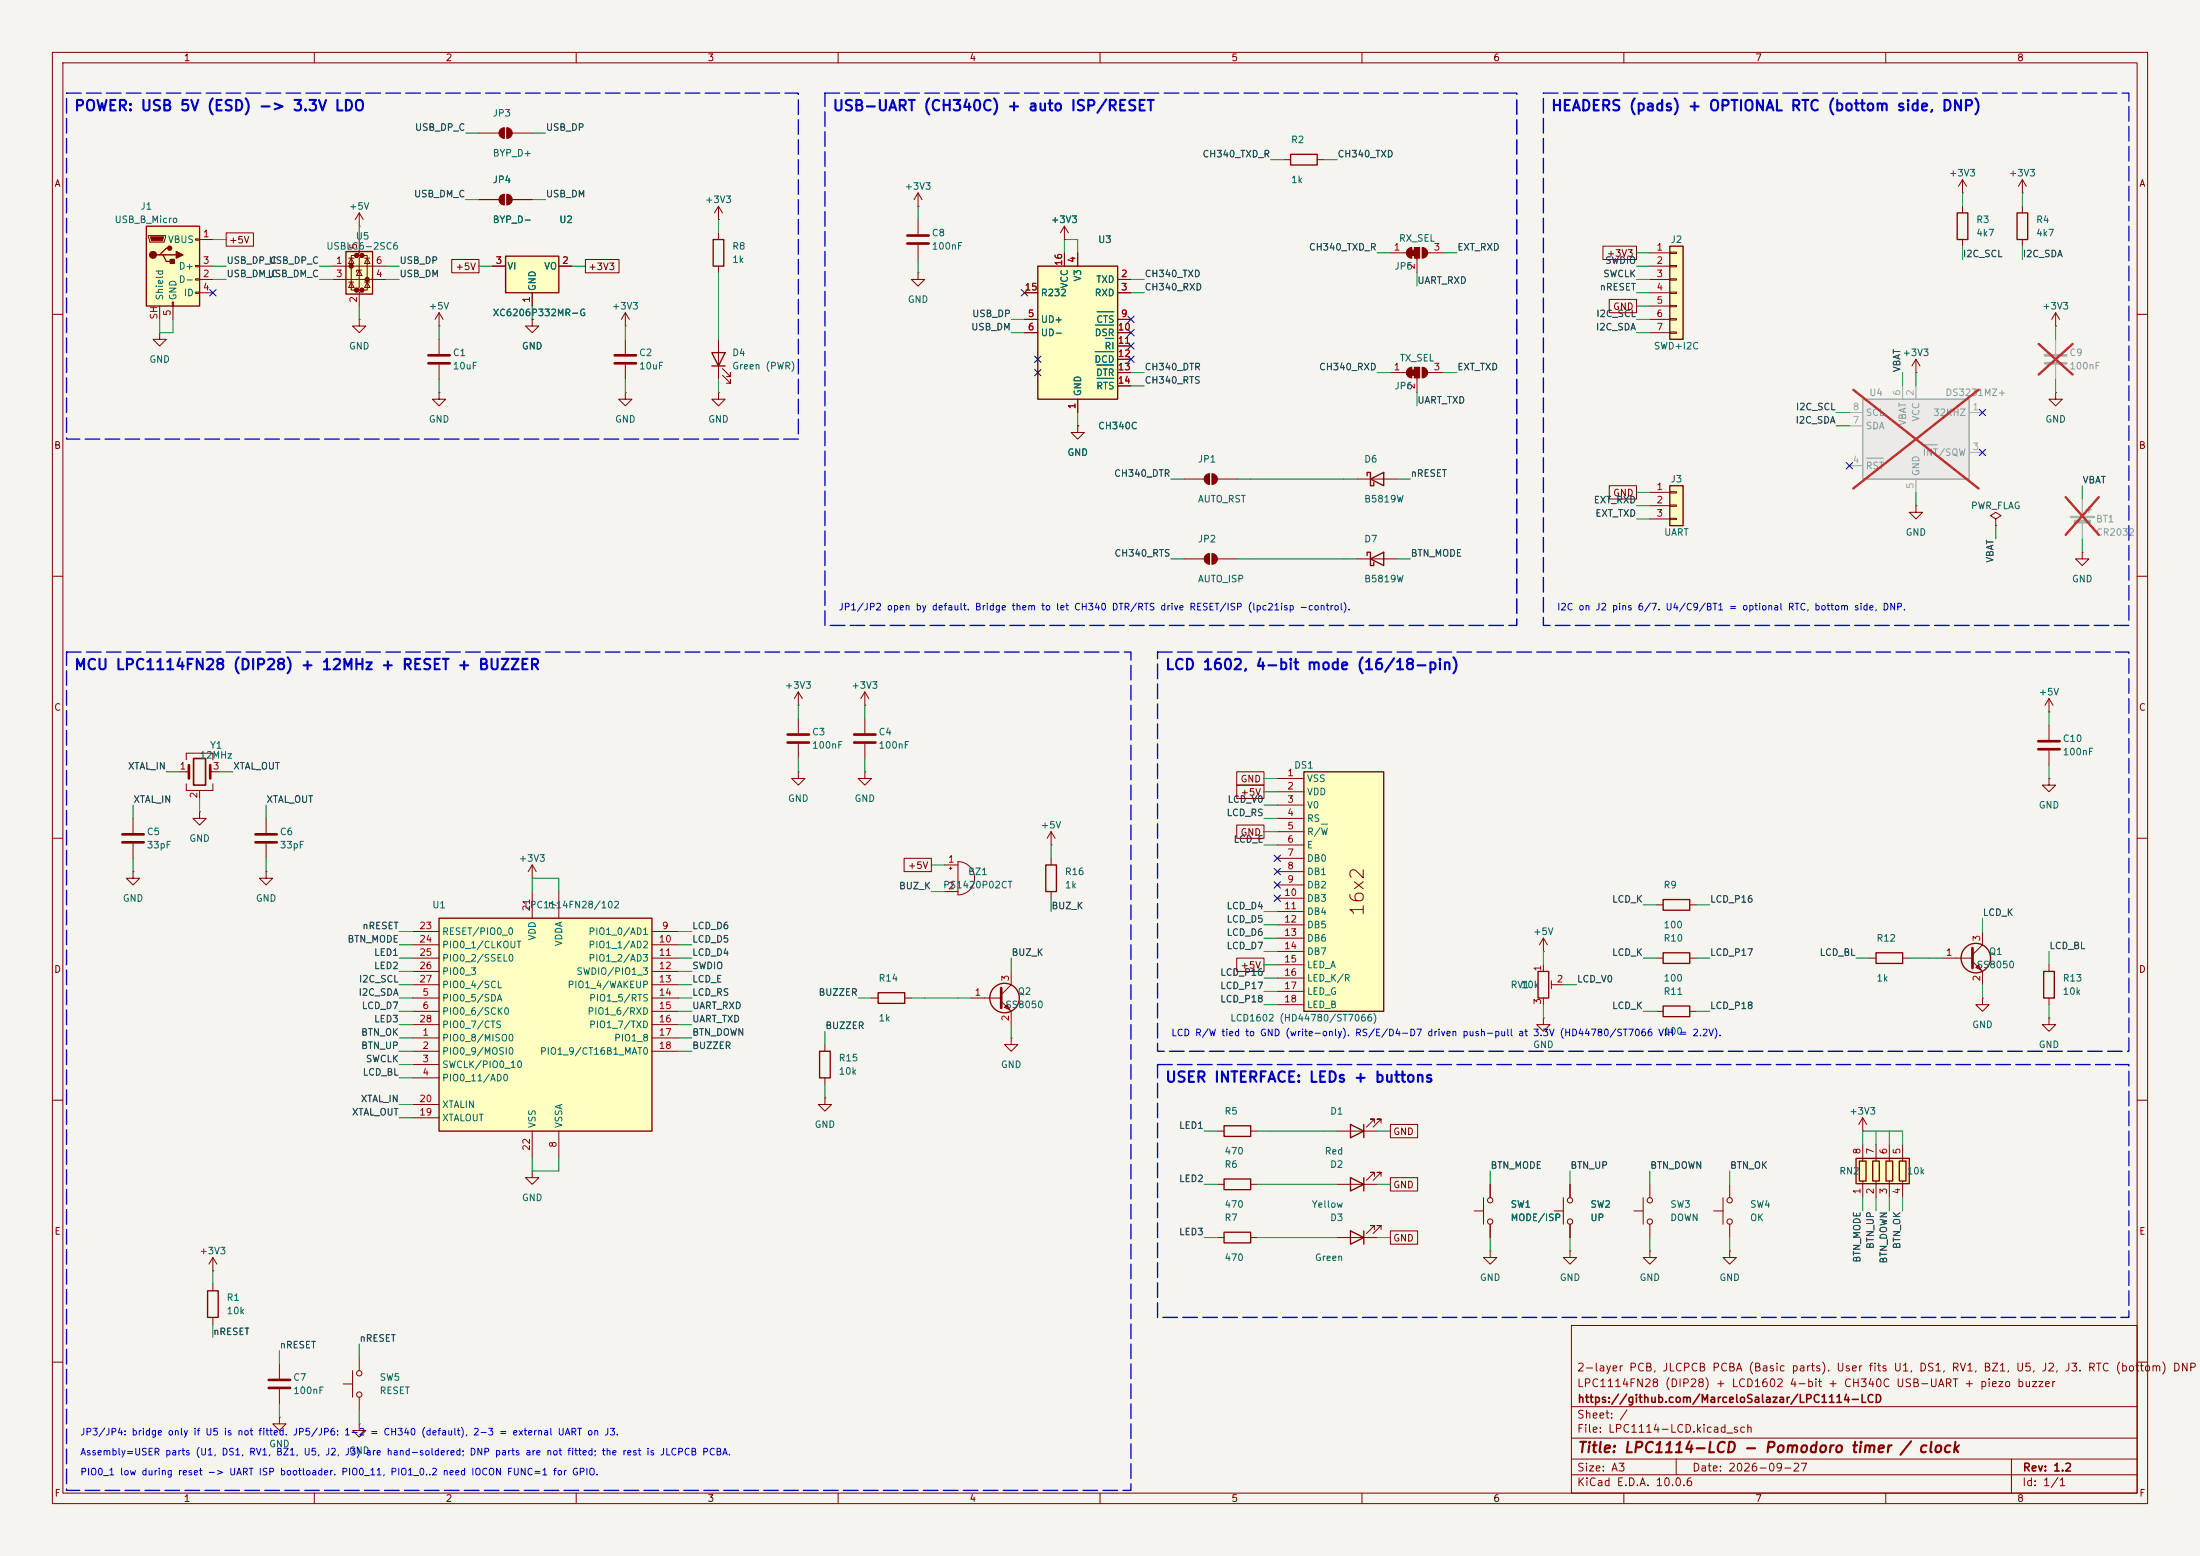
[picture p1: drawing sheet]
<svg xmlns="http://www.w3.org/2000/svg" width="420mm" height="297mm" viewBox="0 0 420 297" stroke-linecap="round" stroke-linejoin="round" font-family="sans-serif">
<path d="M0 0h420v297h-420z" fill="#f5f4ef" stroke="#f5f4ef" stroke-width=".19"/>
<g fill="none" stroke="#840000" stroke-width=".19">
<path d="M10 10h400v277h-400zM12 12h396v273h-396zM60 10v2M110 10v2M160 10v2M210 10v2M260 10v2M310 10v2M360 10v2M175.3 39.4h.1M175.3 36.8l-.8 1.3M175.3 36.8l.7 1.3"/>
<path d="M175.3 36.8v2.6M245.1 30.5h1.3M251.5 30.5h1.2M386.1 39.4v1.2M265.4 48.3h3.1M269.5 47.2v2.1M270.5 49.3v2.8M271.5 47.2v2.1M272.5 48.3h3.1M386.1 45.7v1.3M392.4 59.7l-.7 1.3M392.4 59.7l.8 1.3"/>
<path d="M392.4 59.7v2.5M10 60h2M265.4 71.1h3.1M269.5 70.1v2M270.5 72.1v2.8M271.5 70.1v2M272.5 71.1h3.1M392.4 62.2h.1M408 60h2M205.7 81.3v1.3h1.3l-1.3 1.2-1.2-1.2h1.2M205.7 81.3h.1M226.1 91.4h3.8"/>
<path d="M230.9 90.4v2.1M231.4 90.4v2.1M232.4 91.4h3.8M259.1 91.4h7.6M10 110h2M226.1 106.7h3.8M230.9 105.7v2M231.4 105.7v2M232.4 106.7h3.8M259.1 106.7h7.6M408 110h2M165.1 137.2v2.8"/>
<path d="M10 160h2M165.1 147.3v1.3h1.3l-1.3 1.3-1.3-1.3h1.3M165.1 147.3h.1M165.1 142v2.8M408 160h2M180.3 165.1h2.6M180.3 170.2h2.6M181.2 165.7h.5M181.5 165.5v.5M182.9 164.5a3.2 3.2 0 0 1 3.1 3.1 3.2 3.2 0 0 1-3.1 3.2zM157.5 199.4v1.3M166.4 190.5h1.2"/>
<path d="M172.7 190.5h1.3M185.4 190.5h5.7M191.1 191.1l1.9 1.9v2.6M193 198.1v1.3h1.3l-1.3 1.3-1.2-1.3h1.2M193 198.1h.1M193 185.4v2.6l-1.9 1.9M10 210h2M157.5 209.6v1.2h1.2l-1.2 1.3-1.3-1.3h1.3M157.5 209.6h.1M157.5 205.7v1.3M255.3 215.9h7.6M262.4 214.4v-.8h-.8h.8l-1.5 1.5"/>
<path d="M263.7 214.4v-.8h-.8h.8l-1.6 1.5M408 210h2M255.3 226.1h7.6M255.3 236.2h7.6M262.4 224.5v-.7h-.8h.8l-1.5 1.5M262.4 234.7v-.8h-.8h.8l-1.5 1.6M263.7 224.5v-.7h-.8h.8l-1.6 1.5M263.7 234.7v-.8h-.8h.8l-1.6 1.6M311.9 231.1h1.8M313.7 228.6v5.1M315 238.8v1.2h1.2l-1.2 1.3-1.3-1.3h1.3M315 238.8h.1"/>
<path d="M315 226.1v2.5M315 233.7v2.5M40.6 242.6h.1M40.6 240v2.6M40.6 245.1v1.3M40.6 251.5v1.2M40.6 240l-.7 1.3M40.6 240l.8 1.3M300 253h108v32h-108zM10 260h2M53.3 270.5v1.3h1.3l-1.3 1.2-1.2-1.2h1.2M53.3 270.5h.1"/>
<path d="M53.3 260.3v2.8M53.3 265.2v2.8M300 278.5h108M300 274.5h108M300 268.5h108M320 278.5v3M384 278.5v6.5M408 260h2M60 285v2M110 285v2M160 285v2M210 285v2"/>
<path d="M260 285v2M300 281.5h108M310 285v2M360 285v2"/>
<circle cx="315" cy="233.2" r=".51"/>
<circle cx="315" cy="229.1" r=".51"/>
</g>
<path d="M163.1 140.2h4M163.1 141.7h4M191.1 188.6v3.8M51.3 263.4h4.1M51.3 264.9h4.1" fill="none" stroke="#840000" stroke-width=".51"/>
<g fill="none" stroke="#840000" stroke-width=".25">
<path d="M246.4 29.5h5.1v2h-5.1zM385.1 40.6h2v5.1h-2zM261 90.8v-.6h.6v2.5h.7v-.6M261.6 91.4l2.6-1.2v2.5zM261 106v-.6h.6v2.6h.7v-.7M261.6 106.7l2.6-1.3v2.6zM167.6 189.5h5.1v2h-5.1zM156.5 200.7h2v5h-2zM257.8 214.6l2.5 1.3-2.5 1.3zM260.3 214.6v2.6M257.8 224.8l2.5 1.3-2.5 1.2zM257.8 234.9l2.5 1.3-2.5 1.3z"/>
<path d="M260.3 224.8v2.5M260.3 234.9v2.6M39.6 246.4h2.1v5.1h-2.1z"/>
<circle cx="191.8" cy="190.5" r="2.82"/>
</g>
<g fill="#840000" stroke="#840000" stroke-width=".19">
<path d="M191.8 192.3l.5-.5 .5 1z"/>
<path d="M230.2 106l.7-.3v2a1.02 1.02 0 0 1-.9-.6 1.02 1.02 0 0 1 .2-1.1z"/>
<path d="M231.4 105.7a1.02 1.02 0 0 1 1 1 1.02 1.02 0 0 1-1 1z"/>
<path d="M230.2 90.7l.7-.3v2.1a1.02 1.02 0 0 1-.9-.7 1.02 1.02 0 0 1 .2-1.1z"/>
<path d="M231.4 90.4a1.02 1.02 0 0 1 1 1 1.02 1.02 0 0 1-1 1.1z"/>
<path d="M269.5 70.6h.5v1h-.5z"/>
<path d="M268.8 70.4l.7-.3v2a1.02 1.02 0 0 1-.9-.6 1.02 1.02 0 0 1 .2-1.1z"/>
<path d="M270 70.1h1v2h-1z"/>
<path d="M271.5 70.1a1.02 1.02 0 0 1 1 1 1.02 1.02 0 0 1-1 1z"/>
<path d="M269.5 47.8h.5v1h-.5z"/>
<path d="M268.8 47.5l.7-.3v2.1a1.02 1.02 0 0 1-.9-.7 1.02 1.02 0 0 1 .2-1.1z"/>
<path d="M270 47.2h1v2.1h-1z"/>
<path d="M271.5 47.2a1.02 1.02 0 0 1 1 1.1 1.02 1.02 0 0 1-1 1z"/>
</g>
<path d="M248.9 147.3h15.3v45.7h-15.3z" fill="#ffffc2"/>
<path d="M248.9 147.3h15.3v45.7h-15.3zM233.7 214.9h5.1v2h-5.1zM233.7 235.2h5.1v2h-5.1zM233.7 225h5.1v2.1h-5.1z" fill="none" stroke="#840000" stroke-width=".25"/>
<g fill="none" stroke="#840000" stroke-width=".19">
<path d="M386.1 36.8h.1M386.1 34.3l-.8 1.3M386.1 34.3l.7 1.3M386.1 34.3v2.5M175.3 41.9v2.8M175.3 46.7v2.8M203.2 45.7h.1M203.2 43.2l-.8 1.3M203.2 43.2l.8 1.3M203.2 43.2v2.5M152.4 147.3v1.3h1.3l-1.3 1.3-1.3-1.3h1.3M152.4 147.3h.1"/>
<path d="M243.8 148.6h5.1M243.8 151.1h5.1M243.8 153.7h5.1M243.8 156.2h5.1M243.8 158.8h5.1M243.8 161.3h5.1M243.8 163.8h5.1M243.8 166.4h5.1M243.8 168.9h5.1M243.8 171.5h5.1M243.8 174h5.1M243.8 176.5h5.1"/>
<path d="M243.8 179.1h5.1M243.8 181.6h5.1M243.8 184.2h5.1M243.8 186.7h5.1M243.8 189.2h5.1M243.8 191.8h5.1M232.4 215.9h1.3M238.8 215.9h1.2M232.4 236.2h1.3M232.4 226.1h1.3M238.8 236.2h1.2M238.8 226.1h1.2"/>
<path d="M284.5 238.8v1.2h1.2l-1.2 1.3-1.3-1.3h1.3M284.5 238.8h.1M296.7 231.1h1.7M298.4 228.6v5.1M299.7 238.8v1.2h1.3l-1.3 1.3-1.3-1.3h1.3M299.7 238.8h.1M299.7 226.1v2.5M299.7 233.7v2.5M68.6 271.8v1.2h1.2l-1.2 1.3-1.3-1.3h1.3M68.6 271.8h.1"/>
<circle cx="299.7" cy="233.2" r=".51"/>
<circle cx="299.7" cy="229.1" r=".51"/>
</g>
<path d="M252.3 157.3h1.2" fill="none" stroke="#006464" stroke-width=".19"/>
<path d="M173.2 45h4.1M173.2 46.5h4.1" fill="none" stroke="#840000" stroke-width=".51"/>
<path d="M83.8 175.3h40.7v40.6h-40.7z" fill="#ffffc2"/>
<path d="M373.6 40.6h2.1v5.1h-2.1zM83.8 175.3h40.7v40.6h-40.7z" fill="none" stroke="#840000" stroke-width=".25"/>
<g fill="none" stroke="#840000" stroke-width=".19">
<path d="M374.6 39.4v1.2M374.6 45.7v1.3M365.8 96.5v1.3h1.2l-1.2 1.3-1.3-1.3h1.3M365.8 96.5h.1M78.7 177.8h5.1M101.6 170.2v5.1M106.7 170.2v5.1M124.5 177.8h5M78.7 198.1h5.1M78.7 190.5h5.1M78.7 193h5.1M78.7 180.3h5.1"/>
<path d="M78.7 182.9h5.1M78.7 185.4h5.1M78.7 188h5.1M78.7 195.6h5.1M124.5 198.1h5M124.5 190.5h5M124.5 193h5M124.5 180.3h5M124.5 182.9h5M124.5 185.4h5M124.5 188h5M124.5 195.6h5"/>
<path d="M78.7 200.7h5.1M78.7 203.2h5.1M78.7 205.7h5.1M78.7 213.4h5.1M78.7 210.8h5.1M101.6 215.9v5.1M106.7 215.9v5.1M124.5 200.7h5M68.6 259.1v2.5M65.5 264.2h1.8M67.3 261.6v5.1M68.6 266.7v2.5"/>
<circle cx="68.6" cy="266.2" r=".51"/>
<circle cx="68.6" cy="262.1" r=".51"/>
</g>
<path d="M318.8 92.7h2.5v7.6h-2.5z" fill="#ffffc2"/>
<g fill="none" stroke="#840000" stroke-width=".25">
<path d="M136.1 45.7h2.1v5.1h-2.1zM318.8 92.7h2.5v7.6h-2.5zM317.5 171.7h5.1v2h-5.1zM358.1 181.9h5.1v2h-5.1zM390.1 185.4h2.1v5.1h-2.1z"/>
<circle cx="377.2" cy="182.9" r="2.82"/>
</g>
<g fill="none" stroke="#840000" stroke-width=".19">
<path d="M137.2 39.4v2.5M137.2 39.4l-.8 1.2M137.2 39.4l.7 1.2M374.6 36.8h.1M374.6 34.3l-.7 1.3M374.6 34.3l.8 1.3M374.6 34.3v2.5M137.2 41.9h.1M137.2 44.5v1.2M137.2 50.8v1.3M175.3 52.1v1.2h1.2l-1.2 1.3-1.3-1.3h1.3M175.3 52.1h.1"/>
<path d="M365.8 71.1h.1M365.8 68.6l-.8 1.3M365.8 68.6l.7 1.3M365.8 68.6v2.5M315 94h3.8M315 96.5h3.8M315 99.1h3.8M318.8 93.9h1.2v.2h-1.2zM318.8 96.4h1.2v.2h-1.2zM318.8 98.9h1.2v.3h-1.2zM391.2 135.9h.1M391.2 133.4v2.5"/>
<path d="M391.2 133.4l-.8 1.2M391.2 133.4l.7 1.2M391.2 148.6v1.3h1.2l-1.2 1.2-1.3-1.2h1.3M391.2 148.6h.1M316.2 172.7h1.3M322.6 172.7h1.2M378.5 177.8v2.5l-1.9 1.9M356.9 182.9h1.2M363.2 182.9h1.3M370.8 182.9h5.8M376.6 183.5l1.9 1.9v2.6M391.2 184.2v1.2"/>
<path d="M391.2 190.5v1.3M101.6 223.5v1.3h1.3l-1.3 1.3-1.3-1.3h1.3M101.6 223.5h.1"/>
</g>
<path d="M376.6 181v3.8" fill="none" stroke="#840000" stroke-width=".51"/>
<path d="M377.2 184.7l.5-.5 .5 1z" fill="#840000" stroke="#840000" stroke-width=".19"/>
<path d="M318.8 47h2.5v17.8h-2.5z" fill="#ffffc2"/>
<path d="M318.8 47h2.5v17.8h-2.5z" fill="none" stroke="#840000" stroke-width=".25"/>
<g fill="none" stroke="#840000" stroke-width=".19">
<path d="M68.6 43.2h.1M68.6 40.6l-.8 1.3M68.6 40.6l.7 1.3M68.6 40.6v2.6M83.8 59.7v2.5M83.8 59.7l-.7 1.3M83.8 59.7l.8 1.3M315 48.3h3.8M315 50.8h3.8M315 53.3h3.8M315 55.9h3.8M315 58.4h3.8"/>
<path d="M318.8 48.1h1.2v.3h-1.2zM318.8 50.7h1.2v.2h-1.2zM318.8 53.2h1.2v.3h-1.2zM318.8 55.8h1.2v.2h-1.2zM318.8 58.3h1.2v.2h-1.2zM68.6 61v1.2h1.2l-1.2 1.3-1.3-1.3h1.3M68.6 61h.1M83.8 62.2h.1M83.8 64.8v2.8M83.8 69.6v2.8M315 61h3.8M315 63.5h3.8"/>
<path d="M318.8 60.8h1.2v.3h-1.2zM318.8 63.4h1.2v.2h-1.2zM381 99.1l1-.7-1-.6-1 .6 1 .7v1.2M381 100.3h.1M397.5 105.4v1.3h1.3l-1.3 1.3-1.3-1.3h1.3M397.5 105.4h.1M391.2 138.4v2.8M25.4 156.2v2.8M34.3 147.3h1.8M35.6 145v-1.2h5v1.2M35.6 149.6v1.3h5v-1.3M38.1 154.9v1.3h1.3l-1.3 1.3-1.3-1.3h1.3"/>
<path d="M38.1 154.9h.1M38.1 150.9v1.5M40.1 147.3h1.8M391.2 143.3v2.8M25.4 161v2.8M101.6 167.6h.1M101.6 165.1l-.8 1.3M101.6 165.1l.8 1.3M101.6 165.1v2.5M330.2 238.8v1.2h1.3l-1.3 1.3-1.3-1.3h1.3M330.2 238.8h.1"/>
</g>
<path d="M81.8 67.8h4.1M81.8 69.3h4.1M23.4 159.3h4M36.1 146.1v2.5M40.1 146.1v2.5M389.1 141.5h4.1M389.1 143h4.1M23.4 160.8h4" fill="none" stroke="#840000" stroke-width=".51"/>
<g fill="#9c9b98" stroke="#9c9b98" stroke-width=".19">
<path d="M395.2 98.6h4.6v.2h-4.6z"/>
<path d="M396 99.3h3v.5h-3z"/>
</g>
<path d="M397.5 95.3v3.3M397.5 99.6v3.3" fill="none" stroke="#9c9b98" stroke-width=".19"/>
<path d="M398.3 97.3h1M398.8 96.8v1" fill="none" stroke="#9c9b98" stroke-width=".25"/>
<path d="M394.3 94.9l6.4 7.2M400.7 94.9l-6.4 7.2" fill="none" stroke="#e12e31" stroke-width=".46"/>
<path d="M37 144.8h2.2v5.1h-2.2z" fill="none" stroke="#840000" stroke-width=".3"/>
<path d="M198.1 50.8h15.3v25.4h-15.3z" fill="#ffffc2"/>
<path d="M198.1 50.8h15.3v25.4h-15.3z" fill="none" stroke="#840000" stroke-width=".25"/>
<g fill="none" stroke="#840000" stroke-width=".19">
<path d="M195.6 55.9h2.5M203.2 48.3v2.5M205.7 48.3v2.5M213.4 53.3h2.5M213.4 55.9h2.5M30.5 63.5v1.3h1.2l-1.2 1.2-1.3-1.2h1.3M30.5 63.5h.1M195.6 61h2.5M195.6 63.5h2.5M205.7 76.2v2.5M213.4 61h2.5M213.4 63.5h2.5"/>
<path d="M213.4 66h2.5M213.4 68.6h2.5M213.4 71.1h2.5M213.4 73.7h2.5M392.4 74.9v1.3h1.3l-1.3 1.3-1.2-1.3h1.2M392.4 74.9h.1"/>
</g>
<path d="M209.4 59.5h3.2M209.1 67.1h3.5M209.1 62.1h3.5M209.4 69.7h3.2M209.4 72.2h3.2M211 64.6h1.6" fill="none" stroke="#006464" stroke-width=".19"/>
<path d="M27.9 43.2h10.2v15.2h-10.2z" fill="#ffffc2"/>
<path d="M27.9 43.2h10.2v15.2h-10.2zM30.5 48.6h.6l.6 1.3h1.3M31.1 48.6h2.6M32.4 47.4h-.7l-1.2 1.2h-.7" fill="none" stroke="#840000" stroke-width=".25"/>
<path d="M28.3 45h3.3v.2l-.2 1h-2.8zM30.5 58.4v2.6M32.9 57.7h.2v.7h-.2zM33 58.4v2.6M37.3 45.6h.8v.2h-.8zM37.3 50.7h.8v.2h-.8zM37.3 53.2h.8v.3h-.8zM37.3 55.8h.8v.2h-.8zM38.1 45.7h2.5M38.1 53.3h2.5M38.1 50.8h2.5M38.1 55.9h2.5" fill="none" stroke="#840000" stroke-width=".19"/>
<path d="M28.7 45.2h2.5l-.2 .8h-2z" fill="#840000" stroke="#840000" stroke-width=".19"/>
<g fill="#840000" stroke="#840000" stroke-width=".25">
<path d="M32.5 49.5h.8v.8h-.8z"/>
<path d="M33.7 48l1.2 .6-1.2 .7z"/>
<circle cx="29.2" cy="48.6" r=".63"/>
<circle cx="32.4" cy="47.4" r=".38"/>
</g>
<path d="M66 48h5.1v8.1h-5.1z" fill="#ffffc2"/>
<g fill="#840000" stroke="#840000" stroke-width=".51">
<circle cx="67.1" cy="50.8" r=".25"/>
<circle cx="68.1" cy="48.8" r=".25"/>
<circle cx="68.1" cy="55.4" r=".25"/>
<circle cx="69.1" cy="48.8" r=".25"/>
<circle cx="69.1" cy="55.4" r=".25"/>
<circle cx="70.1" cy="53.3" r=".25"/>
</g>
<g fill="none" stroke="#840000" stroke-width=".19">
<path d="M63.5 50.8h10.2M63.5 53.3h10.2M66.5 53.8h1.1M66.5 49.3h1.1M67.1 49.3l.5 1h-1.1zM67.1 53.8l.5 1.1h-1.1zM68.1 48.8h-1v6.6h1M68.6 45.7v2.6l-.5 .5h1l-.5 .5v5.6l-.5 .5h1l-.5 .5v2.5M68.6 51.6l.5 1h-1zM69.1 51.6h-1v.3M69.1 48.8h1v6.6h-1M69.6 53.8h1"/>
<path d="M69.6 49.3h1M70.1 49.3l.5 1h-1zM70.1 53.8l.5 1.1h-1zM119.4 59.7l-.8 1.3M119.4 59.7l.7 1.3M119.4 59.7v2.5M83.8 74.9v1.3h1.3l-1.3 1.3-1.3-1.3h1.3M83.8 74.9h.1M101.6 61v1.2h1.3l-1.3 1.3-1.3-1.3h1.3M101.6 61h.1M119.4 74.9v1.3h1.2l-1.2 1.3-1.3-1.3h1.3M119.4 74.9h.1"/>
<path d="M119.4 62.2h.1M119.4 64.8v2.8M119.4 69.6v2.8M137.2 74.9v1.3h1.2l-1.2 1.3-1.3-1.3h1.3M137.2 74.9h.1M137.2 64.8v7.6M137.9 71.6l1.5 1.6v-.8v.8h-.7M137.9 70.4l1.5 1.5v-.8v.8h-.7M327.2 231.1h1.7M328.9 228.6v5.1M330.2 226.1v2.5M330.2 233.7v2.5"/>
<circle cx="330.2" cy="233.2" r=".51"/>
<circle cx="330.2" cy="229.1" r=".51"/>
</g>
<path d="M66 48h5.1v8.1h-5.1zM135.9 67.3h2.5l-1.2 2.6zM135.9 69.9h2.5" fill="none" stroke="#840000" stroke-width=".25"/>
<path d="M117.3 67.8h4.1M117.3 69.3h4.1" fill="none" stroke="#840000" stroke-width=".51"/>
<path d="M354.3 221.1h10.2v4.8h-10.2z" fill="#ffffc2"/>
<path d="M317.5 192h5.1v2.1h-5.1zM317.5 181.9h5.1v2h-5.1zM354.3 221.1h10.2v4.8h-10.2zM355 221.6h1.2v3.8h-1.2zM357.5 221.6h1.3v3.8h-1.3zM360 221.6h1.3v3.8h-1.3zM362.6 221.6h1.3v3.8h-1.3z" fill="none" stroke="#840000" stroke-width=".25"/>
<g fill="none" stroke="#840000" stroke-width=".19">
<path d="M91.4 25.4h3.8M91.4 38.1h3.8M96.3 24.4v2M96.3 37.1v2M96.8 24.4v2M96.8 37.1v2M97.8 25.4h3.8M97.8 38.1h3.8M25.4 166.4v1.2h1.3l-1.3 1.3-1.3-1.3h1.3M25.4 166.4h.1M316.2 193h1.3M316.2 182.9h1.3"/>
<path d="M322.6 193h1.2M322.6 182.9h1.2M355.6 215.9h.1M355.6 213.4v2.5M355.6 218.4v3.2M355.6 213.4l-.8 1.2M355.6 213.4l.8 1.2M358.1 218.4v3.2M360.7 218.4v3.2M363.2 218.4v3.2M355.6 225.4v3.2M358.1 225.4v3.2"/>
<path d="M360.7 225.4v3.2M363.2 225.4v3.2"/>
</g>
<g fill="#840000" stroke="#840000" stroke-width=".19">
<path d="M95.5 24.7l.8-.3v2a1.02 1.02 0 0 1-1-.6 1.02 1.02 0 0 1 .2-1.1z"/>
<path d="M96.8 24.4a1.02 1.02 0 0 1 1 1 1.02 1.02 0 0 1-1 1z"/>
<path d="M95.5 37.4l.8-.3v2a1.02 1.02 0 0 1-1-.6 1.02 1.02 0 0 1 .2-1.1z"/>
<path d="M96.8 37.1a1.02 1.02 0 0 1 1 1 1.02 1.02 0 0 1-1 1z"/>
</g>
<path d="M96.5 48.9h10.2v7h-10.2z" fill="#ffffc2"/>
<path d="M96.5 48.9h10.2v7h-10.2z" fill="none" stroke="#840000" stroke-width=".25"/>
<g fill="none" stroke="#840000" stroke-width=".19">
<path d="M94 50.8h2.5M101.6 55.9v2.5M106.7 50.8h2.5M152.4 134.6h.1M152.4 132.1l-.8 1.3M152.4 132.1l.8 1.3M152.4 132.1v2.5M152.4 137.2v2.8M165.1 134.6h.1M165.1 132.1l-.8 1.3M165.1 132.1l.8 1.3M165.1 132.1v2.5"/>
<path d="M152.4 142v2.8M378.5 190.5v1.3h1.2l-1.2 1.2-1.3-1.2h1.3M378.5 190.5h.1M391.2 194.3v1.3h1.2l-1.2 1.3-1.3-1.3h1.3M391.2 194.3h.1"/>
</g>
<path d="M150.4 140.2h4M150.4 141.7h4" fill="none" stroke="#840000" stroke-width=".51"/>
<path d="M355.6 76.2h20.3v15.2h-20.3z" fill="#ebeae8"/>
<path d="M355.6 76.2h20.3v15.2h-20.3z" fill="none" stroke="#9c9b98" stroke-width=".25"/>
<path d="M353.1 78.7h2.5M363.2 73.7v2.5M365.8 73.7v2.5M375.9 78.7h2.6M392.4 64.8v2.8M392.4 69.6v2.8M353.1 88.9h2.5M353.1 81.3h2.5M365.8 91.4v2.6M375.9 86.4h2.6" fill="none" stroke="#9c9b98" stroke-width=".19"/>
<path d="M356.3 87.5h3.2M367.2 84.9h2.7" fill="none" stroke="#939391" stroke-width=".19"/>
<path d="M353.8 74.4l23.9 18.8M377.7 74.4l-23.9 18.8M389.2 65.7l6.5 5.8M395.7 65.7l-6.5 5.8" fill="none" stroke="#e12e31" stroke-width=".46"/>
<path d="M199.6 165.1h2.1v5.1h-2.1zM293.6 185.4h2.1v5.1h-2.1z" fill="none" stroke="#840000" stroke-width=".25"/>
<g fill="none" stroke="#840000" stroke-width=".19">
<path d="M91.4 38.1h3.8M97.8 38.1h3.8M43.2 44.4h5.2v2.6h-5.2zM86.2 49.5h5.2v2.6h-5.2zM94 50.8h2.5M101.6 55.9v2.5M106.7 50.8h2.5M111.8 49.5h6.4v2.6h-6.4zM195.6 55.9h2.5M203.2 45.7h.1M203.2 48.3v2.5M205.7 48.3v2.5"/>
<path d="M213.4 53.3h2.5M213.4 55.9h2.5M306 47h6.4v2.5h-6.4zM307.2 57.1h5.2v2.6h-5.2zM101.6 61h.1M195.6 61h2.5M195.6 63.5h2.5M205.7 76.2v2.5M213.4 61h2.5M213.4 63.5h2.5M213.4 66h2.5M213.4 68.6h2.5"/>
<path d="M213.4 71.1h2.5M213.4 73.7h2.5M205.7 81.3h.1M307.2 92.7h5.2v2.6h-5.2zM50.8 156.2v2.8M200.7 158.8v2.5M200.7 158.8l-.8 1.2M200.7 158.8l.7 1.2M236.1 157.5h5.2v2.5h-5.2zM236.1 149.9h5.2v2.5h-5.2zM236.1 147.3h5.2v2.6h-5.2zM50.8 166.4v1.2h1.3l-1.3 1.3-1.3-1.3h1.3"/>
<path d="M50.8 166.4h.1M50.8 161v2.8M172.6 163.8h5.2v2.6h-5.2zM200.7 161.3h.1M200.7 163.8v1.3M200.7 170.2v1.3M294.6 179.1l-.7 1.2M294.6 179.1l.8 1.2M294.6 179.1v2.5M236.1 182.9h5.2v2.5h-5.2zM294.6 194.3v1.3h1.3l-1.3 1.3-1.2-1.3h1.2M294.6 194.3h.1"/>
<path d="M294.6 181.6h.1M294.6 184.2v1.2M294.6 190.5v1.3M296.2 187.2v1.5M296.2 188h2.2M265.4 214.6h5.2v2.6h-5.2zM265.4 234.9h5.2v2.6h-5.2zM265.4 224.8h5.2v2.5h-5.2zM281.4 231.1h1.8M283.2 228.6v5.1M284.5 226.1v2.5M284.5 233.7v2.5"/>
<path d="M299.7 226.1v2.5M299.7 233.7v2.5"/>
<circle cx="284.5" cy="233.2" r=".51"/>
<circle cx="284.5" cy="229.1" r=".51"/>
</g>
<path d="M390.4 67.8h4.1M390.4 69.3h4.1" fill="none" stroke="#9c9b98" stroke-width=".51"/>
<path d="M48.8 159.3h4M48.8 160.8h4" fill="none" stroke="#840000" stroke-width=".51"/>
<g fill="none" stroke="#009600" stroke-width=".19">
<path d="M88.9 25.4h2.5M88.9 38.1h2.5M101.6 25.4h2.5M101.6 38.1h2.5M175.3 39.4v2.5M242.6 30.5h2.5M252.7 30.5h2.6M374.6 36.8v2.6M386.1 36.8v2.6M40.6 50.8h2.6M40.6 45.7h2.6M40.6 53.3h2.6"/>
<path d="M61 50.8h2.5M61 53.3h2.5M68.6 43.2v2.5M68.6 58.4v2.6M73.7 50.8h2.5M73.7 53.3h2.5M91.4 50.8h2.6M101.6 58.4v2.6M109.2 50.8h2.6M137.2 41.9v2.6M137.2 52.1v12.7M175.3 49.5v2.6"/>
<path d="M203.2 48.3v-2.6h2.5v2.6M215.9 55.9h2.5M215.9 53.3h2.5M262.9 48.3h2.5M270.5 52.1v2.5M275.6 48.3h2.5M312.4 50.8h2.6M312.4 58.4h2.6M312.4 48.3h2.6M312.4 55.9h2.6M312.4 53.3h2.6M374.6 47v2.5"/>
<path d="M386.1 47v2.5M30.5 61v2.5h2.5v-2.5M83.8 62.2v2.6M83.8 72.4v2.5M119.4 62.2v2.6M119.4 72.4v2.5M137.2 72.4v2.5M193 63.5h2.6M193 61h2.6M205.7 78.7v2.6M215.9 71.1h2.5M215.9 73.7h2.5"/>
<path d="M262.9 71.1h2.5M270.5 74.9v2.6M275.6 71.1h2.5M312.4 63.5h2.6M312.4 61h2.6M350.5 78.7h2.6M363.2 71.1v2.6M365.8 71.1v2.6M392.4 62.2v2.6M392.4 72.4v2.5M223.5 91.4h2.6M236.2 91.4h22.9"/>
<path d="M266.7 91.4h2.5M312.4 96.5h2.6M312.4 99.1h2.6M312.4 94h2.6M350.5 81.3h2.6M365.8 94v2.5M397.5 92.7v2.6M223.5 106.7h2.6M236.2 106.7h22.9M266.7 106.7h2.5M381 100.3v2.6M397.5 102.9v2.5"/>
<path d="M152.4 134.6v2.6M165.1 134.6v2.6M391.2 135.9v2.5M25.4 153.7v2.5M31.7 147.3h2.6M38.1 152.4v2.5M41.9 147.3h2.5M50.8 153.7v2.5M152.4 144.8v2.5M165.1 144.8v2.5M241.3 151.1h2.5M241.3 153.7h2.5"/>
<path d="M241.3 156.2h2.5M241.3 158.8h2.5M241.3 148.6h2.5M391.2 146.1v2.5M25.4 163.8v2.6M50.8 163.8v2.6M76.2 177.8h2.5M101.6 170.2v-2.6h5.1v2.6M129.5 177.8h2.6M177.8 165.1h2.5M177.8 170.2h2.5M200.7 161.3v2.5"/>
<path d="M200.7 171.5v2.5M241.3 174h2.5M241.3 176.5h2.5M241.3 179.1h2.5M241.3 161.3h2.5M313.7 172.7h2.5M323.8 172.7h2.6M378.5 175.3v2.5M76.2 190.5h2.5M76.2 185.4h2.5M76.2 188h2.5M76.2 193h2.5"/>
<path d="M76.2 195.6h2.5M76.2 180.3h2.5M76.2 182.9h2.5M76.2 198.1h2.5M129.5 190.5h2.6M129.5 185.4h2.6M129.5 188h2.6M129.5 193h2.6M129.5 195.6h2.6M129.5 180.3h2.6M129.5 182.9h2.6M129.5 198.1h2.6"/>
<path d="M157.5 196.9v2.5M163.8 190.5h2.6M174 190.5h11.4M193 182.9v2.5M193 195.6v2.5M241.3 181.6h2.5M241.3 184.2h2.5M241.3 186.7h2.5M241.3 189.2h2.5M241.3 191.8h2.5M294.6 181.6v2.6M294.6 191.8v2.5"/>
<path d="M298.4 188h2.6M313.7 193h2.5M313.7 182.9h2.5M323.8 193h2.6M323.8 182.9h2.6M354.3 182.9h2.6M364.5 182.9h6.3M378.5 188v2.5M391.2 181.6v2.6M391.2 191.8v2.5M76.2 200.7h2.5M76.2 213.4h2.5"/>
<path d="M76.2 210.8h2.5M76.2 205.7h2.5M76.2 203.2h2.5M129.5 200.7h2.6M157.5 207v2.6M229.9 215.9h2.5M240 215.9h15.3M262.9 215.9h2.5M355.6 218.4v-2.5h7.6v2.5M358.1 215.9v2.5M360.7 215.9v2.5M101.6 221v2.5h5.1v-2.5"/>
<path d="M229.9 226.1h2.5M229.9 236.2h2.5M240 226.1h15.3M240 236.2h15.3M262.9 226.1h2.5M262.9 236.2h2.5M284.5 223.5v2.6M284.5 236.2v2.6M299.7 223.5v2.6M299.7 236.2v2.6M315 223.5v2.6M315 236.2v2.6"/>
<path d="M330.2 223.5v2.6M330.2 236.2v2.6M355.6 228.6v2.5M358.1 228.6v2.5M360.7 228.6v2.5M363.2 228.6v2.5M40.6 242.6v2.5M40.6 252.7v2.6M53.3 257.8v2.5M68.6 256.5v2.6M53.3 268v2.5M68.6 269.2v2.6"/>
</g>
<g fill="none" stroke="#000084" stroke-width=".19">
<path d="M40 55.3l1.2 1.2M41.2 55.3l-1.2 1.2M195 55.3l1.2 1.2M196.2 55.3l-1.2 1.2M197.5 70.5l1.2 1.2M197.5 68l1.2 1.2M198.7 70.5l-1.2 1.2M198.7 68l-1.2 1.2M215.3 62.9l1.2 1.2M215.3 60.4l1.2 1.2M215.3 68l1.2 1.2M215.3 65.4l1.2 1.2"/>
<path d="M216.5 62.9l-1.2 1.2M216.5 60.4l-1.2 1.2M216.5 68l-1.2 1.2M216.5 65.4l-1.2 1.2M377.9 78.1l1.2 1.2M379.1 78.1l-1.2 1.2M352.5 88.3l1.2 1.2M353.7 88.3l-1.2 1.2M377.9 85.8l1.2 1.2M379.1 85.8l-1.2 1.2M243.2 165.8l1.2 1.2M243.2 163.2l1.2 1.2"/>
<path d="M243.2 168.3l1.2 1.2M243.2 170.8l1.2 1.3M244.4 165.8l-1.2 1.2M244.4 163.2l-1.2 1.2M244.4 168.3l-1.2 1.2M244.4 170.8l-1.2 1.3"/>
</g>
<path d="M12.7 17.8h139.7v66h-139.7zM157.5 17.8h132.1v101.6h-132.1zM294.6 17.8h111.8v101.6h-111.8zM12.7 124.5h203.2v160h-203.2zM221 124.5h185.4v76.2h-185.4zM221 203.2h185.4v48.3h-185.4z" fill="none" stroke="#0000c2" stroke-width=".25" stroke-dasharray="2.8 1"/>
<path d="M209.4 59.5h3.2M209.1 67.1h3.5M209.1 62.1h3.5M209.4 69.7h3.2M209.4 72.2h3.2M211 64.6h1.6" fill="none" stroke="#006464" stroke-width=".19"/>
<text font-size="2.5" fill="#840000" x="261" y="175.1" transform="rotate(-90 261 175.1)">16x2</text>
<g font-size="2" fill="#0000c2">
<text x="14" y="21.7">POWER: USB 5V (ESD) -&gt; 3.3V LDO</text>
<text x="158.8" y="21.7">USB-UART (CH340C) + auto ISP/RESET</text>
<text x="296" y="21.7">HEADERS (pads) + OPTIONAL RTC (bottom side, DNP)</text>
<text x="14" y="128.4">MCU LPC1114FN28 (DIP28) + 12MHz + RESET + BUZZER</text>
<text x="222.3" y="128.4">LCD 1602, 4-bit mode (16/18-pin)</text>
<text x="222.3" y="207.1">USER INTERFACE: LEDs + buttons</text>
</g>
<text font-size="2" fill="#840000" x="301" y="277.8">Title: LPC1114-LCD - Pomodoro timer / clock</text>
<g font-size="1.5" fill="#840000">
<text x="300.9" y="262.1">2-layer PCB, JLCPCB PCBA (Basic parts). User fits U1, DS1, RV1, BZ1, U5, J2, J3. RTC (bottom) DNP</text>
<text x="300.9" y="265.1">LPC1114FN28 (DIP28) + LCD1602 4-bit + CH340C USB-UART + piezo buzzer</text>
<text x="301" y="268.1">https://github.com/MarceloSalazar/LPC1114-LCD</text>
<text x="300.9" y="273.8">File: LPC1114-LCD.kicad_sch</text>
<text x="300.9" y="271.1">Sheet: /</text>
<text x="300.9" y="281.2">Size: A3</text>
<text x="322.9" y="281.2">Date: 2026-09-27</text>
<text x="386" y="281.2">Rev: 1.2</text>
<text x="300.9" y="284">KiCad E.D.A. 10.0.6</text>
<text x="385.9" y="284">Id: 1/1</text>
</g>
<g font-size="1.3" fill="#840000">
<text x="35" y="12">1</text>
<text x="85" y="12">2</text>
<text x="135" y="12">3</text>
<text x="185" y="12">4</text>
<text x="235" y="12">5</text>
<text x="285" y="12">6</text>
<text x="335" y="12">7</text>
<text x="385" y="12">8</text>
<text x="10.3" y="36">A</text>
<text x="408.3" y="36">A</text>
<text x="43.6" y="46.8">+5V</text>
<text x="86.9" y="51.9">+5V</text>
<text x="112.2" y="51.9">+3V3</text>
<text x="306.6" y="49.3">+3V3</text>
<text x="307.8" y="59.5">GND</text>
<text x="10.2" y="86">B</text>
<text x="408.2" y="86">B</text>
<text x="307.8" y="95">GND</text>
<text x="10.2" y="136">C</text>
<text x="408.2" y="136">C</text>
<text x="236.7" y="149.6">GND</text>
<text x="236.7" y="152.2">+5V</text>
<text x="236.7" y="159.8">GND</text>
<text x="173.2" y="166.2">+5V</text>
<text x="10.2" y="186">D</text>
<text x="236.7" y="185.2">+5V</text>
<text x="408.2" y="186">D</text>
<text x="265.9" y="217">GND</text>
<text x="265.9" y="227.1">GND</text>
<text x="10.3" y="236">E</text>
<text x="265.9" y="237.3">GND</text>
<text x="408.3" y="236">E</text>
<text x="10.3" y="286">F</text>
<text x="35" y="287">1</text>
<text x="85" y="287">2</text>
<text x="135" y="287">3</text>
<text x="185" y="287">4</text>
<text x="235" y="287">5</text>
<text x="285" y="287">6</text>
<text x="335" y="287">7</text>
<text x="385" y="287">8</text>
<text x="408.3" y="286">F</text>
</g>
<g font-size="1.3" fill="#006464">
<text x="94" y="22.6">JP3</text>
<text x="246.4" y="27.6">R2</text>
<text x="94" y="30.2">BYP_D+</text>
<text x="94" y="35.3">JP4</text>
<text x="246.4" y="35.3">1k</text>
<text x="372" y="34">+3V3</text>
<text x="383.4" y="34">+3V3</text>
<text x="26.7" y="40.3">J1</text>
<text x="66.5" y="40.3">+5V</text>
<text x="134.5" y="39.1">+3V3</text>
<text x="172.6" y="36.5">+3V3</text>
<text x="21.8" y="42.9">USB_B_Micro</text>
<text x="32" y="46.7">VBUS</text>
<text x="62.2" y="48">USBLC6-2SC6</text>
<text x="67.8" y="46">U5</text>
<text x="94" y="42.9">BYP_D-</text>
<text x="106.7" y="42.9">U2</text>
<text x="139.7" y="48">R8</text>
<text x="177.8" y="45.4">C8</text>
<text x="177.8" y="48">100nF</text>
<text x="200.5" y="42.9">+3V3</text>
<text x="209.5" y="46.7">U3</text>
<text x="267" y="46.4">RX_SEL</text>
<text x="318.8" y="46.7">J2</text>
<text x="377.2" y="42.9">R3</text>
<text x="377.2" y="45.4">4k7</text>
<text x="388.6" y="42.9">R4</text>
<text x="388.6" y="45.4">4k7</text>
<text x="34" y="51.8">D+</text>
<text x="96.7" y="51.8">VI</text>
<text x="103.8" y="51.8">VO</text>
<text x="139.7" y="50.5">1k</text>
<text x="206.7" y="53.8" transform="rotate(-90 206.7 53.8)">V3</text>
<text x="266.1" y="51.8">JP5</text>
<text x="31.4" y="57.4" transform="rotate(-90 31.4 57.4)">Shield</text>
<text x="34" y="57.4" transform="rotate(-90 34 57.4)">GND</text>
<text x="34" y="54.3">D-</text>
<text x="35" y="56.8">ID</text>
<text x="81.8" y="59.4">+5V</text>
<text x="102.6" y="55.7" transform="rotate(-90 102.6 55.7)">GND</text>
<text x="116.7" y="59.4">+3V3</text>
<text x="173.2" y="58.1">GND</text>
<text x="198.6" y="56.8">R232</text>
<text x="204.2" y="55.2" transform="rotate(-90 204.2 55.2)">VCC</text>
<text x="208.9" y="56.8">RXD</text>
<text x="209.2" y="54.3">TXD</text>
<text x="389.8" y="59.4">+3V3</text>
<text x="94" y="60.7">XC6206P332MR-G</text>
<text x="198.6" y="61.9">UD+</text>
<text x="198.6" y="64.5">UD-</text>
<text x="208.9" y="64.5">DSR</text>
<text x="209.2" y="61.9">CTS</text>
<text x="28.4" y="69.5">GND</text>
<text x="66.5" y="67">GND</text>
<text x="86.3" y="68.3">C1</text>
<text x="86.3" y="70.8">10uF</text>
<text x="99.5" y="67">GND</text>
<text x="121.9" y="68.3">C2</text>
<text x="121.9" y="70.8">10uF</text>
<text x="139.7" y="68.3">D4</text>
<text x="139.7" y="70.8">Green (PWR)</text>
<text x="208.8" y="69.5">DCD</text>
<text x="210.7" y="67">RI</text>
<text x="267.1" y="69.3">TX_SEL</text>
<text x="315.6" y="67">SWD+I2C</text>
<text x="363.1" y="68.3">+3V3</text>
<text x="206.7" y="75.7" transform="rotate(-90 206.7 75.7)">GND</text>
<text x="209.1" y="72.1">DTR</text>
<text x="209.2" y="74.6">RTS</text>
<text x="266.1" y="74.6">JP6</text>
<text x="81.8" y="81">GND</text>
<text x="117.3" y="81">GND</text>
<text x="135.1" y="81">GND</text>
<text x="209.5" y="82.2">CH340C</text>
<text x="390.4" y="81">GND</text>
<text x="203.7" y="87.3">GND</text>
<text x="228.6" y="88.6">JP1</text>
<text x="260.3" y="88.6">D6</text>
<text x="318.8" y="92.4">J3</text>
<text x="228.6" y="96.2">AUTO_RST</text>
<text x="260.3" y="96.2">B5819W</text>
<text x="376.2" y="97.5">PWR_FLAG</text>
<text x="228.6" y="103.8">JP2</text>
<text x="260.3" y="103.8">D7</text>
<text x="317.6" y="102.6">UART</text>
<text x="363.7" y="102.6">GND</text>
<text x="228.6" y="111.5">AUTO_ISP</text>
<text x="260.3" y="111.5">B5819W</text>
<text x="395.4" y="111.5">GND</text>
<text x="149.7" y="131.8">+3V3</text>
<text x="162.4" y="131.8">+3V3</text>
<text x="389.1" y="133">+5V</text>
<text x="40" y="143.2">Y1</text>
<text x="154.9" y="140.7">C3</text>
<text x="154.9" y="143.2">100nF</text>
<text x="167.6" y="140.7">C4</text>
<text x="167.6" y="143.2">100nF</text>
<text x="393.7" y="141.9">C10</text>
<text x="38" y="145.1">12MHz</text>
<text x="246.9" y="147">DS1</text>
<text x="249.4" y="149.6">VSS</text>
<text x="393.7" y="144.5">100nF</text>
<text x="150.3" y="153.4">GND</text>
<text x="163" y="153.4">GND</text>
<text x="249.4" y="152.1">VDD</text>
<text x="249.4" y="154.6">V0</text>
<text x="389.1" y="154.6">GND</text>
<text x="27.9" y="159.7">C5</text>
<text x="36" y="161">GND</text>
<text x="53.3" y="159.7">C6</text>
<text x="198.6" y="158.4">+5V</text>
<text x="249.4" y="157.2">RS</text>
<text x="249.4" y="159.7">R/W</text>
<text x="27.9" y="162.3">33pF</text>
<text x="53.3" y="162.3">33pF</text>
<text x="98.9" y="164.8">+3V3</text>
<text x="184.7" y="167.3">BZ1</text>
<text x="203.2" y="167.3">R16</text>
<text x="249.4" y="162.3">E</text>
<text x="249.4" y="164.8">DB0</text>
<text x="249.4" y="167.3">DB1</text>
<text x="23.3" y="172.4">GND</text>
<text x="48.7" y="172.4">GND</text>
<text x="82.4" y="173.7">U1</text>
<text x="100" y="173.7">LPC1114FN28/102</text>
<text x="179.9" y="169.9">PS1420P02CT</text>
<text x="203.2" y="169.9">1k</text>
<text x="249.4" y="169.9">DB2</text>
<text x="249.4" y="172.4">DB3</text>
<text x="317.5" y="169.9">R9</text>
<text x="84.3" y="178.8">RESET/PIO0_0</text>
<text x="102.6" y="179.6" transform="rotate(-90 102.6 179.6)">VDD</text>
<text x="112.2" y="178.8">PIO1_0/AD1</text>
<text x="249.4" y="175">DB4</text>
<text x="249.4" y="177.5">DB5</text>
<text x="292.6" y="178.8">+5V</text>
<text x="317.5" y="177.5">100</text>
<text x="84.3" y="181.3">PIO0_1/CLKOUT</text>
<text x="84.3" y="183.8">PIO0_2/SSEL0</text>
<text x="107.6" y="180.7" transform="rotate(-90 107.6 180.7)">VDDA</text>
<text x="112.2" y="181.3">PIO1_1/AD2</text>
<text x="112.2" y="183.8">PIO1_2/AD3</text>
<text x="249.4" y="180">DB6</text>
<text x="249.4" y="182.6">DB7</text>
<text x="249.4" y="185.1">LED_A</text>
<text x="317.5" y="180">R10</text>
<text x="358.1" y="180">R12</text>
<text x="377.2" y="185.1">SS8050</text>
<text x="379.6" y="182.6">Q1</text>
<text x="84.3" y="191.5">PIO0_5/SDA</text>
<text x="84.3" y="186.4">PIO0_3</text>
<text x="84.3" y="188.9">PIO0_4/SCL</text>
<text x="108.2" y="188.9">PIO1_4/WAKEUP</text>
<text x="109.9" y="186.4">SWDIO/PIO1_3</text>
<text x="112.4" y="191.5">PIO1_5/RTS</text>
<text x="167.6" y="187.7">R14</text>
<text x="194.2" y="190.2">Q2</text>
<text x="249.4" y="187.7">LED_K/R</text>
<text x="249.4" y="190.2">LED_G</text>
<text x="288.3" y="188.9">RV1</text>
<text x="290.2" y="188.9">10k</text>
<text x="317.5" y="190.2">R11</text>
<text x="317.5" y="187.7">100</text>
<text x="358.1" y="187.7">1k</text>
<text x="393.7" y="187.7">R13</text>
<text x="393.7" y="190.2">10k</text>
<text x="84.3" y="194">PIO0_6/SCK0</text>
<text x="84.3" y="196.5">PIO0_7/CTS</text>
<text x="112.1" y="194">PIO1_6/RXD</text>
<text x="112.4" y="196.5">PIO1_7/TXD</text>
<text x="167.6" y="195.3">1k</text>
<text x="191.8" y="192.7">SS8050</text>
<text x="234.8" y="195.3">LCD1602 (HD44780/ST7066)</text>
<text x="249.4" y="192.7">LED_B</text>
<text x="317.5" y="197.8">100</text>
<text x="376.4" y="196.5">GND</text>
<text x="84.3" y="199.1">PIO0_8/MISO0</text>
<text x="84.3" y="201.6">PIO0_9/MOSI0</text>
<text x="103" y="201.6">PIO1_9/CT16B1_MAT0</text>
<text x="117.1" y="199.1">PIO1_8</text>
<text x="160" y="202.9">R15</text>
<text x="292.6" y="200.4">GND</text>
<text x="389.1" y="200.4">GND</text>
<text x="84.3" y="204.2">SWCLK/PIO0_10</text>
<text x="84.3" y="206.7">PIO0_11/AD0</text>
<text x="160" y="205.4">10k</text>
<text x="191" y="204.2">GND</text>
<text x="84.3" y="214.3">XTALOUT</text>
<text x="84.3" y="211.8">XTALIN</text>
<text x="102.6" y="215.4" transform="rotate(-90 102.6 215.4)">VSS</text>
<text x="107.6" y="215.4" transform="rotate(-90 107.6 215.4)">VSSA</text>
<text x="155.4" y="215.6">GND</text>
<text x="233.7" y="213.1">R5</text>
<text x="253.8" y="213.1">D1</text>
<text x="352.9" y="213.1">+3V3</text>
<text x="233.7" y="220.7">470</text>
<text x="252.8" y="220.7">Red</text>
<text x="233.7" y="223.2">R6</text>
<text x="253.8" y="223.2">D2</text>
<text x="351" y="224.5">RN2</text>
<text x="363.9" y="224.5">10k</text>
<text x="99.5" y="229.6">GND</text>
<text x="233.7" y="233.4">R7</text>
<text x="233.7" y="230.8">470</text>
<text x="250.3" y="230.8">Yellow</text>
<text x="253.8" y="233.4">D3</text>
<text x="288.3" y="230.8">SW1</text>
<text x="288.3" y="233.4">MODE/ISP</text>
<text x="303.5" y="230.8">SW2</text>
<text x="303.5" y="233.4">UP</text>
<text x="318.8" y="230.8">SW3</text>
<text x="318.8" y="233.4">DOWN</text>
<text x="334" y="230.8">SW4</text>
<text x="334" y="233.4">OK</text>
<text x="38" y="239.7">+3V3</text>
<text x="233.7" y="241">470</text>
<text x="250.9" y="241">Green</text>
<text x="282.4" y="244.8">GND</text>
<text x="297.7" y="244.8">GND</text>
<text x="312.9" y="244.8">GND</text>
<text x="328.1" y="244.8">GND</text>
<text x="43.2" y="248.6">R1</text>
<text x="43.2" y="251.2">10k</text>
<text x="55.9" y="263.9">C7</text>
<text x="72.4" y="263.9">SW5</text>
<text x="55.9" y="266.4">100nF</text>
<text x="72.4" y="266.4">RESET</text>
<text x="51.3" y="276.6">GND</text>
<text x="66.5" y="277.8">GND</text>
</g>
<g font-size="1.3" fill="#0f0f0f">
<text x="79.1" y="25.3">USB_DP_C</text>
<text x="104.1" y="25.3">USB_DP</text>
<text x="229.5" y="30.4">CH340_TXD_R</text>
<text x="255.2" y="30.4">CH340_TXD</text>
<text x="78.9" y="38">USB_DM_C</text>
<text x="104.1" y="38">USB_DM</text>
<text x="43.2" y="50.7">USB_DP_C</text>
<text x="43.2" y="53.2">USB_DM_C</text>
<text x="51" y="53.2">USB_DM_C</text>
<text x="51.2" y="50.7">USB_DP_C</text>
<text x="76.2" y="53.2">USB_DM</text>
<text x="76.2" y="50.7">USB_DP</text>
<text x="218.4" y="53.2">CH340_TXD</text>
<text x="249.8" y="48.1">CH340_TXD_R</text>
<text x="278.1" y="48.1">EXT_RXD</text>
<text x="306" y="53.2">SWCLK</text>
<text x="306.3" y="50.7">SWDIO</text>
<text x="374.6" y="49.4">I2C_SCL</text>
<text x="386.1" y="49.4">I2C_SDA</text>
<text x="218.4" y="55.8">CH340_RXD</text>
<text x="270.5" y="54.5">UART_RXD</text>
<text x="305.3" y="55.8">nRESET</text>
<text x="185.3" y="63.4">USB_DM</text>
<text x="185.5" y="60.8">USB_DP</text>
<text x="304.6" y="63.4">I2C_SDA</text>
<text x="304.6" y="60.8">I2C_SCL</text>
<text x="218.4" y="71">CH340_DTR</text>
<text x="251.7" y="71">CH340_RXD</text>
<text x="278.1" y="71">EXT_TXD</text>
<text x="363.1" y="71.1" transform="rotate(-90 363.1 71.1)">VBAT</text>
<text x="218.4" y="73.5">CH340_RTS</text>
<text x="270.5" y="77.3">UART_TXD</text>
<text x="342.7" y="81.2">I2C_SDA</text>
<text x="342.7" y="78.6">I2C_SCL</text>
<text x="212.6" y="91.3">CH340_DTR</text>
<text x="269.2" y="91.3">nRESET</text>
<text x="397.5" y="92.6">VBAT</text>
<text x="304.1" y="96.4">EXT_RXD</text>
<text x="304.5" y="98.9">EXT_TXD</text>
<text x="212.6" y="106.6">CH340_RTS</text>
<text x="269.2" y="106.6">BTN_MODE</text>
<text x="380.9" y="107.5" transform="rotate(-90 380.9 107.5)">VBAT</text>
<text x="24.3" y="147.2">XTAL_IN</text>
<text x="44.4" y="147.2">XTAL_OUT</text>
<text x="25.4" y="153.5">XTAL_IN</text>
<text x="50.8" y="153.5">XTAL_OUT</text>
<text x="234.2" y="153.5">LCD_V0</text>
<text x="234.1" y="156.1">LCD_RS</text>
<text x="235.4" y="161.2">LCD_E</text>
<text x="171.5" y="170.1">BUZ_K</text>
<text x="200.6" y="173.9">BUZ_K</text>
<text x="234.1" y="173.9">LCD_D4</text>
<text x="307.7" y="172.6">LCD_K</text>
<text x="326.4" y="172.6">LCD_P16</text>
<text x="69.1" y="177.7">nRESET</text>
<text x="132.1" y="177.7">LCD_D6</text>
<text x="234.1" y="176.4">LCD_D5</text>
<text x="234.1" y="178.9">LCD_D6</text>
<text x="378.4" y="175.1">LCD_K</text>
<text x="66.2" y="180.2">BTN_MODE</text>
<text x="71.3" y="185.3">LED2</text>
<text x="71.3" y="182.8">LED1</text>
<text x="132.1" y="180.2">LCD_D5</text>
<text x="132.1" y="182.8">LCD_D4</text>
<text x="132.1" y="185.3">SWDIO</text>
<text x="193" y="182.8">BUZ_K</text>
<text x="234.1" y="181.5">LCD_D7</text>
<text x="307.7" y="182.8">LCD_K</text>
<text x="326.4" y="182.8">LCD_P17</text>
<text x="347.3" y="182.8">LCD_BL</text>
<text x="391.1" y="181.5">LCD_BL</text>
<text x="68.4" y="190.4">I2C_SDA</text>
<text x="68.4" y="187.8">I2C_SCL</text>
<text x="132.1" y="187.8">LCD_E</text>
<text x="132.1" y="190.4">LCD_RS</text>
<text x="156.2" y="190.4">BUZZER</text>
<text x="232.8" y="186.6">LCD_P16</text>
<text x="232.8" y="189.1">LCD_P17</text>
<text x="232.8" y="191.6">LCD_P18</text>
<text x="301" y="187.8">LCD_V0</text>
<text x="68.8" y="198">BTN_OK</text>
<text x="69" y="192.9">LCD_D7</text>
<text x="71.3" y="195.5">LED3</text>
<text x="132.1" y="192.9">UART_RXD</text>
<text x="132.1" y="195.5">UART_TXD</text>
<text x="132.1" y="198">BTN_DOWN</text>
<text x="157.5" y="196.7">BUZZER</text>
<text x="307.7" y="192.9">LCD_K</text>
<text x="326.4" y="192.9">LCD_P18</text>
<text x="68.8" y="200.5">BTN_UP</text>
<text x="69.7" y="203.1">SWCLK</text>
<text x="132.1" y="200.5">BUZZER</text>
<text x="69.1" y="205.6">LCD_BL</text>
<text x="67.1" y="213.2">XTAL_OUT</text>
<text x="68.8" y="210.7">XTAL_IN</text>
<text x="225" y="215.8">LED1</text>
<text x="225" y="225.9">LED2</text>
<text x="284.5" y="223.4">BTN_MODE</text>
<text x="299.7" y="223.4">BTN_UP</text>
<text x="314.9" y="223.4">BTN_DOWN</text>
<text x="330.2" y="223.4">BTN_OK</text>
<text x="225" y="236.1">LED3</text>
<text x="358" y="238.5" transform="rotate(-90 358 238.5)">BTN_UP</text>
<text x="363.1" y="238.5" transform="rotate(-90 363.1 238.5)">BTN_OK</text>
<text x="355.5" y="241.1" transform="rotate(-90 355.5 241.1)">BTN_MODE</text>
<text x="360.6" y="241.3" transform="rotate(-90 360.6 241.3)">BTN_DOWN</text>
<text x="40.6" y="255.1">nRESET</text>
<text x="53.3" y="257.7">nRESET</text>
<text x="68.6" y="256.4">nRESET</text>
</g>
<g font-size="1.3" fill="#a90000">
<text x="38.6" y="45.6">1</text>
<text x="68.4" y="47.7" transform="rotate(-90 68.4 47.7)">5</text>
<text x="38.6" y="53.2">2</text>
<text x="38.6" y="50.7">3</text>
<text x="64" y="50.7">1</text>
<text x="64" y="53.2">3</text>
<text x="71.7" y="53.2">4</text>
<text x="71.7" y="50.7">6</text>
<text x="94.5" y="50.7">3</text>
<text x="107.2" y="50.7">2</text>
<text x="203.1" y="50.9" transform="rotate(-90 203.1 50.9)">16</text>
<text x="205.6" y="50.3" transform="rotate(-90 205.6 50.3)">4</text>
<text x="213.9" y="53.2">2</text>
<text x="266" y="48.1">1</text>
<text x="270.4" y="51.5" transform="rotate(-90 270.4 51.5)">2</text>
<text x="273.6" y="48.1">3</text>
<text x="316.1" y="48.1">1</text>
<text x="316.1" y="50.7">2</text>
<text x="316.1" y="53.2">3</text>
<text x="38.6" y="55.7">4</text>
<text x="68.4" y="57.9" transform="rotate(-90 68.4 57.9)">2</text>
<text x="101.5" y="57.9" transform="rotate(-90 101.5 57.9)">1</text>
<text x="195.5" y="55.7">15</text>
<text x="213.9" y="55.7">3</text>
<text x="316.1" y="55.7">4</text>
<text x="316.1" y="58.3">5</text>
<text x="30.3" y="61.1" transform="rotate(-90 30.3 61.1)">SH</text>
<text x="32.9" y="60.4" transform="rotate(-90 32.9 60.4)">5</text>
<text x="196.1" y="60.8">5</text>
<text x="196.1" y="63.4">6</text>
<text x="213.3" y="63.4">10</text>
<text x="213.3" y="65.9">11</text>
<text x="213.9" y="60.8">9</text>
<text x="316.1" y="60.8">6</text>
<text x="316.1" y="63.4">7</text>
<text x="213.3" y="68.4">12</text>
<text x="213.3" y="71">13</text>
<text x="266" y="71">1</text>
<text x="273.6" y="71">3</text>
<text x="213.3" y="73.5">14</text>
<text x="270.4" y="74.4" transform="rotate(-90 270.4 74.4)">2</text>
<text x="205.6" y="78.2" transform="rotate(-90 205.6 78.2)">1</text>
<text x="316.1" y="93.8">1</text>
<text x="316.1" y="96.4">2</text>
<text x="316.1" y="98.9">3</text>
<text x="34.2" y="147.2">1</text>
<text x="40.5" y="147.2">3</text>
<text x="245.6" y="148.5">1</text>
<text x="38" y="152.5" transform="rotate(-90 38 152.5)">2</text>
<text x="245.6" y="151">2</text>
<text x="245.6" y="153.5">3</text>
<text x="245.6" y="156.1">4</text>
<text x="245.6" y="158.6">5</text>
<text x="245.6" y="161.2">6</text>
<text x="180.9" y="165">1</text>
<text x="245.6" y="163.7">7</text>
<text x="245.6" y="166.2">8</text>
<text x="106.5" y="173.5" transform="rotate(-90 106.5 173.5)">7</text>
<text x="180.9" y="170">2</text>
<text x="245" y="171.3">10</text>
<text x="245" y="173.9">11</text>
<text x="245.6" y="168.8">9</text>
<text x="79.9" y="177.7">23</text>
<text x="101.5" y="174.1" transform="rotate(-90 101.5 174.1)">21</text>
<text x="126.3" y="177.7">9</text>
<text x="245" y="176.4">12</text>
<text x="245" y="178.9">13</text>
<text x="378.3" y="179.8" transform="rotate(-90 378.3 179.8)">3</text>
<text x="79.9" y="180.2">24</text>
<text x="79.9" y="182.7">25</text>
<text x="79.9" y="185.3">26</text>
<text x="125.7" y="180.2">10</text>
<text x="125.7" y="182.7">11</text>
<text x="125.7" y="185.3">12</text>
<text x="245" y="181.5">14</text>
<text x="245" y="184">15</text>
<text x="294.5" y="185.5" transform="rotate(-90 294.5 185.5)">1</text>
<text x="371.4" y="182.7">1</text>
<text x="79.9" y="187.8">27</text>
<text x="80.5" y="190.4">5</text>
<text x="125.7" y="187.8">13</text>
<text x="125.7" y="190.4">14</text>
<text x="186" y="190.4">1</text>
<text x="192.9" y="187.4" transform="rotate(-90 192.9 187.4)">3</text>
<text x="245" y="186.6">16</text>
<text x="245" y="189.1">17</text>
<text x="245" y="191.6">18</text>
<text x="294.5" y="191.9" transform="rotate(-90 294.5 191.9)">3</text>
<text x="297.1" y="187.8">2</text>
<text x="378.3" y="187.4" transform="rotate(-90 378.3 187.4)">2</text>
<text x="79.9" y="195.4">28</text>
<text x="80.5" y="198">1</text>
<text x="80.5" y="192.9">6</text>
<text x="125.7" y="192.9">15</text>
<text x="125.7" y="195.4">16</text>
<text x="125.7" y="198">17</text>
<text x="192.9" y="195" transform="rotate(-90 192.9 195)">2</text>
<text x="80.5" y="200.5">2</text>
<text x="80.5" y="203.1">3</text>
<text x="125.7" y="200.5">18</text>
<text x="80.5" y="205.6">4</text>
<text x="79.9" y="213.2">19</text>
<text x="79.9" y="210.7">20</text>
<text x="101.5" y="219.8" transform="rotate(-90 101.5 219.8)">22</text>
<text x="106.5" y="219.2" transform="rotate(-90 106.5 219.2)">8</text>
<text x="355.5" y="220.4" transform="rotate(-90 355.5 220.4)">8</text>
<text x="358" y="220.4" transform="rotate(-90 358 220.4)">7</text>
<text x="360.5" y="220.4" transform="rotate(-90 360.5 220.4)">6</text>
<text x="363.1" y="220.4" transform="rotate(-90 363.1 220.4)">5</text>
<text x="355.5" y="228.1" transform="rotate(-90 355.5 228.1)">1</text>
<text x="358" y="228.1" transform="rotate(-90 358 228.1)">2</text>
<text x="360.5" y="228.1" transform="rotate(-90 360.5 228.1)">3</text>
<text x="363.1" y="228.1" transform="rotate(-90 363.1 228.1)">4</text>
</g>
<g font-size="1.3" fill="#939391">
<text x="395" y="68.3">C9</text>
<text x="395" y="70.8">100nF</text>
<text x="356.7" y="75.9">U4</text>
<text x="371.3" y="75.9">DS3231MZ+</text>
<text x="356.1" y="82.2">SDA</text>
<text x="356.1" y="79.7">SCL</text>
<text x="364.2" y="81.4" transform="rotate(-90 364.2 81.4)">VBAT</text>
<text x="366.7" y="80.6" transform="rotate(-90 366.7 80.6)">VCC</text>
<text x="369" y="79.7">32KHZ</text>
<text x="356.1" y="89.9">RST</text>
<text x="367" y="87.3">INT/SQW</text>
<text x="366.7" y="91" transform="rotate(-90 366.7 91)">GND</text>
<text x="400" y="100">BT1</text>
<text x="400" y="102.6">CR2032</text>
</g>
<g font-size="1.3" fill="#a5a4a2">
<text x="363.1" y="75.7" transform="rotate(-90 363.1 75.7)">6</text>
<text x="365.6" y="75.7" transform="rotate(-90 365.6 75.7)">2</text>
<text x="353.6" y="81.1">7</text>
<text x="353.6" y="78.6">8</text>
<text x="376.5" y="78.6">1</text>
<text x="353.6" y="88.8">4</text>
<text x="376.5" y="86.2">3</text>
<text x="365.6" y="93.4" transform="rotate(-90 365.6 93.4)">5</text>
</g>
<g font-size="1.3" fill="#0000c2">
<text x="160" y="116.8">JP1/JP2 open by default. Bridge them to let CH340 DTR/RTS drive RESET/ISP (lpc21isp -control).</text>
<text x="297.2" y="116.8">I2C on J2 pins 6/7. U4/C9/BT1 = optional RTC, bottom side, DNP.</text>
<text x="223.5" y="198.1">LCD R/W tied to GND (write-only). RS/E/D4-D7 driven push-pull at 3.3V (HD44780/ST7066 VIH = 2.2V).</text>
<text x="15.2" y="274.3">JP3/JP4: bridge only if U5 is not fitted. JP5/JP6: 1-2 = CH340 (default), 2-3 = external UART on J3.</text>
<text x="15.2" y="281.9">PIO0_1 low during reset -&gt; UART ISP bootloader. PIO0_11, PIO1_0..2 need IOCON FUNC=1 for GPIO.</text>
<text x="15.2" y="278.1">Assembly=USER parts (U1, DS1, RV1, BZ1, U5, J2, J3) are hand-soldered; DNP parts are not fitted; the rest is JLCPCB PCBA.</text>
</g>
</svg>
